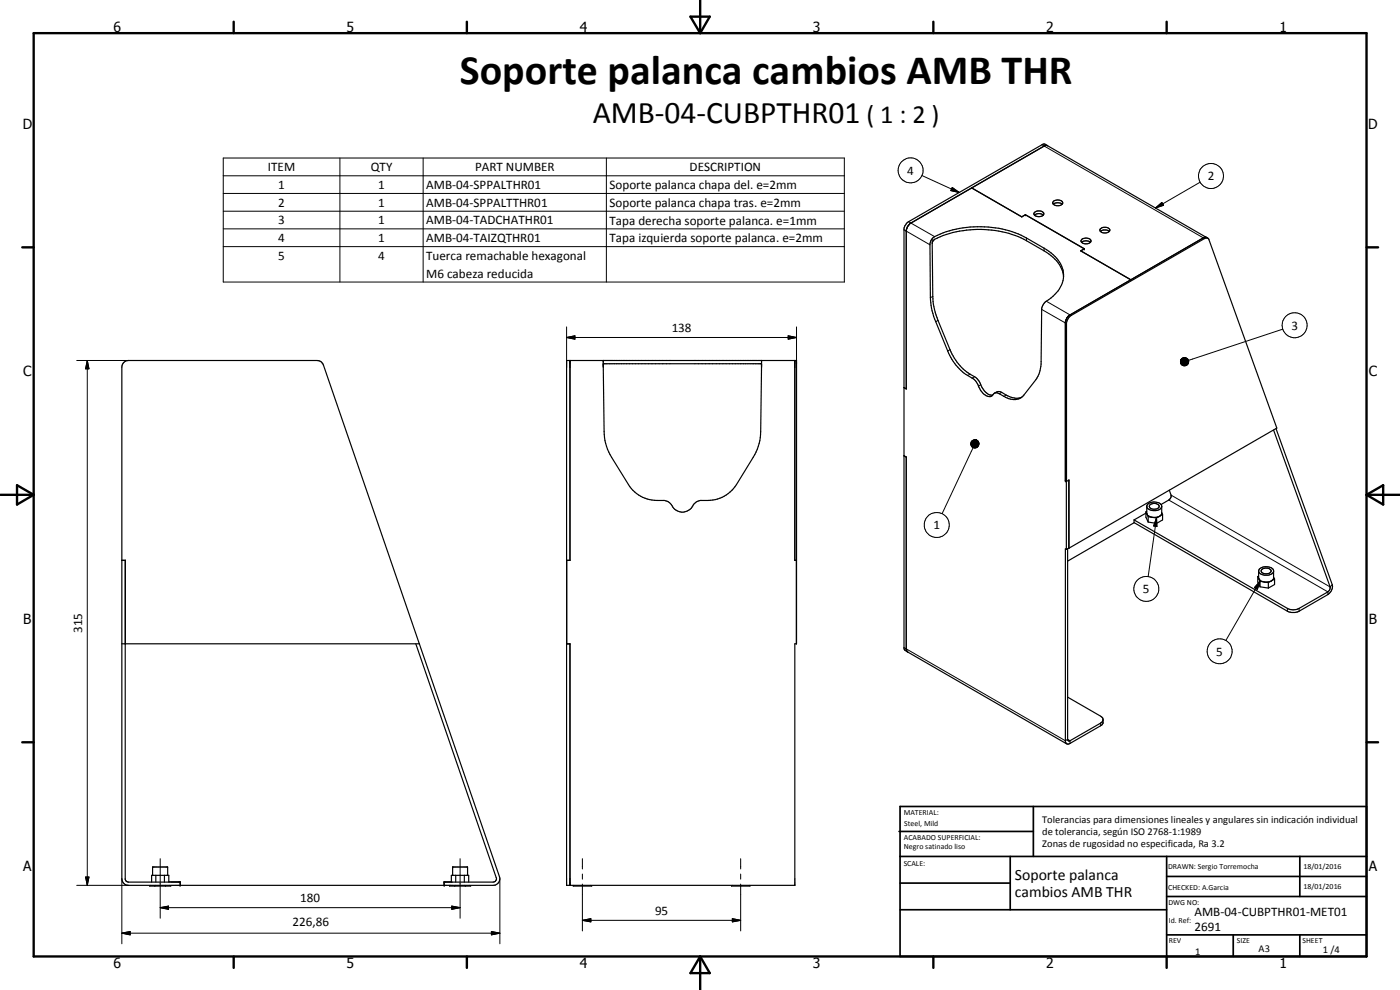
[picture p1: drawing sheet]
<svg xmlns="http://www.w3.org/2000/svg" width="420mm" height="297mm" viewBox="0 0 420 297" stroke-linecap="round" stroke-linejoin="round" font-family="sans-serif">
<g fill="none" stroke="#000" stroke-width=".35">
<path d="M313.4 43.8l-40.3 23.3-.6 .7-.5 1.3v47.6l-.7-.4M313.4 43.8l-21.8 12.6 15.1 8.7M314.4 43.7l-.9-.5-.6 .1-40.2 23.2a3.6 3.6 0 0 0-1.4 2.2v47.5l.7 .5M314.4 43.7l-.4-.1-.6 .2M314.4 43.7l47.8 27.6M279.9 71.4a28 28 0 0 1 16.7-3.3 27.1 27.1 0 0 1 11.4 3.3l5.3 3.1a10.3 10.3 0 0 1 5.9 7.8 9.4 9.4 0 0 1-5.4 8.2l-.7 .8-.5 1.2-.1 16a9.3 9.3 0 0 1-1.6 5.4l-3.6 4.6a4.3 4.3 0 0 1-6 .4l-1.4-.7a1.43 1.43 0 0 0-2.2 .6 2.56 2.56 0 0 1-3.2-1.4l-.5-.8a6.3 6.3 0 0 0-2.3-3.1 15.3 15.3 0 0 1-7.3-8.2l-3.6-8.8a18.8 18.8 0 0 1-1.6-7.2l-.1-16.1 .3-1zM306.7 65.1l1-.7 17.7 10.3-1.1 .6M306.7 65.1l1.1-.7 17.6 10.2-1.1 .7M310.5 64.6a2.07 2.07 0 0 1 2.6 0M310.5 63.7a1.97 1.97 0 0 1 2.8 .3 1.55 1.55 0 0 1-1.5 1.1 1.55 1.55 0 0 1-1.5-1.1zM316.1 61.3a2.26 2.26 0 0 1 2.7 0M316.2 60.4a2.05 2.05 0 0 1 2.7 .3 1.53 1.53 0 0 1-2.3 .9l-.6-.6z"/>
<path d="M324.6 72.7a2.22 2.22 0 0 1 2.6 0M324.7 71.8a1.82 1.82 0 0 1 2.7 .5 1.83 1.83 0 0 1-3 .2zM330.2 68.7a1.69 1.69 0 0 1 2.9 .5 1.92 1.92 0 0 1-3 0zM330.3 69.5l.9-.5h.8l.9 .5M361.1 71.4l-40.2 23.2-.7 .8-.5 1.2v47.7l.3 .1M361.1 71.4l-21.7 12.5-15.1-8.6M362.2 71.3l-.4-.1-.7 .2M362.2 71.3l.3 .2M319.2 83.1a9.9 9.9 0 0 0-5.9-7.8l-5.3-3.1a31.5 31.5 0 0 0-27.5-.4l-.5 .5-.2 .7 .1 15.9a20.5 20.5 0 0 0 1.6 7.2l3.6 8.8a16.2 16.2 0 0 0 8 8.6l.9 1.2a5 5 0 0 0 3.6 3.9l.3-.1M170 108.2h69v85h-.5v72.4h-68.5zM171.1 108.2v59.9h-1.1M181 108.2l.3 21.3a14.8 14.8 0 0 0 2.2 7.7l5.1 8.2a10 10 0 0 0 8.5 4.8 4.5 4.5 0 0 1 3.8 .6l.3 .3a3.8 3.8 0 0 0 6.2 1.4l1.3-1.7a4.2 4.2 0 0 1 3.8-.6 10.2 10.2 0 0 0 8.5-4.8l5-8.2a15 15 0 0 0 2.3-7.7l.2-21.3"/>
<path d="M181.1 109.1l47.4 .1M181.1 109.2h-.1M181.1 109.1v.1M238.5 108.2v59.9h.5M271.3 116.3v78.2l.1 .4 1 .7M271.3 116.3h.1M298.4 118l1-.5h.7a11.4 11.4 0 0 0 5.3 2l1.2-.3M271.3 136.7l.7 .4M271.3 136.8l.7 .4M272 137.1v57.8l.4 .7M382.2 129l17 47.1-.1 .8-.6 .7-8.9 5.1a3.8 3.8 0 0 1-3.2-.2l-46.1-26.5M382.9 128.6l16.9 46.8a2.92 2.92 0 0 1-1.3 3l-9.2 5.2h-2.4l-46.6-26.8"/>
<path d="M319.7 144.2l.4 .2M320 144.4v20.4M320 144.4h.1M320.1 144.4l.7-.4v20.5M320.1 144.4l.1-47.9a2.94 2.94 0 0 1 1.3-1.8l40-23.1 1-.1 .3 .4 20.4 56.5-62.4 36.1M320.7 144.1v20.4l-.7 .3M340.3 156v.8M340.3 156.8l-19.9 11.6M343.9 154l-3.6 2M343.9 153.6l.7 1.4M343.9 153.6v1.6l.7 1.4M344.2 151.9l.1 2.6 1.6 .7"/>
<path d="M344.2 153.4l-.3 .2M344.6 155l1.3 .2M344.6 155v1.6M344.6 156.6l2.5 .5M345.2 151.4a1.56 1.56 0 0 1 2.6 .7 1.73 1.73 0 0 1-2.9-.2zM345.9 155.2l1.2 .2M347.1 155.4v1.7M348 154.9l-.8 .3h-1.3M348 154.9l-.9 .5M348.6 152.1a2.77 2.77 0 0 1-4.4 .2 1.59 1.59 0 0 1 2-1.7 2.1 2.1 0 0 1 2.4 1.2v2.4l-.6 .7M348.6 153.8l.3 .5M348.9 154.3l-.9 .6"/>
<path d="M348.9 154.3v1.7l-1.8 1.1M350.9 147.1l.5 1.4a1.41 1.41 0 0 1-.6 1.5l-2.4 1.4M36.6 168.1h1v95.8l.3 .5 .7 .3h15.4v.9h-15.4a2 2 0 0 1-2-1.9v-153.5a2 2 0 0 1 2-2h56.6l1.4 .5 .5 .8 28.7 83.7M170.1 168.1v25.1M239 168.1v25.1M320 164.8l-.3-.1v57.8a.84 .84 0 0 0 .6 .7 .84 .84 0 0 0 .8-.1l9.6-5.6 .3-.6v-1.1l-.1-.4-.6-.5-9.9-5.7M320.4 164.6l.1 57.6h.6l9.2-5.2 .7-1M320.7 164.4l.1 .1M377.5 173l.7 1.4M377.5 173v1.6l.7 1.5M377.7 171.3l.1 2.4 .7 .7 .9 .2M377.7 172.8l-.2 .2"/>
<path d="M378.2 174.4l1.2 .2M378.2 174.4v1.7M378.2 176.1l2.4 .3M378.7 170.9a1.68 1.68 0 0 1 2.8 .5 1.71 1.71 0 0 1-3-.2zM379.4 174.6l1.2 .2M380.6 174.8v1.6M381.6 174.3l-.9 .3h-1.3M381.6 174.3l-1 .5M382.2 171.6l-.1 .1a2.88 2.88 0 0 1-3.6 .6 1.01 1.01 0 0 1-.8-1 1.01 1.01 0 0 1 .9-1 2.93 2.93 0 0 1 3.6 .8v2.5l-.6 .7M382.2 173.2l.3 .5M382.5 173.7l-.9 .6M382.5 173.7v1.7l-1.9 1"/>
<path d="M36.6 193.2h89.2M124.8 193.2l24.1 70.1a1.05 1.05 0 0 1-.9 1.4h-14.7v.9M125.8 193.2l24.1 69.8a1.98 1.98 0 0 1-1.9 2.6h-93.9v-1h-3.4M170 193.2h1.1v72.4M272.4 195.6l47.7 27.6M45.1 265.6l-.2 .3h6.4l-.3-.3M45.5 264.7v-2.1h5.2v2.1M45.8 262.6v-2.5h4.5v2.5M46.6 265.6l-.1 .3M46.8 262.6v2.1M49.3 262.6v2.1M49.6 265.6v.3"/>
<path d="M135.1 265.6l-.2 .3h6.4l-.3-.3M135.5 264.7v-2.1h5.2v2.1M135.5 264.6h-2.2v1M135.8 262.6v-2.5h4.5v2.5M136.6 265.6l-.1 .3M136.8 262.6v2.1M139.3 262.6v2.1M139.5 265.6l.1 .3M172.2 265.6l-.2 .3h5.6l-.2-.3M174.8 265.6v.3M219.7 265.6l-.2 .3h5.6l-.2-.3M222.3 265.6v.3"/>
</g>
<g fill="none" stroke="#000" stroke-width=".3">
<path d="M67 47.4h186.4v37.2h-186.4zM67 52.7h186.4M67 58h186.4M102 47.4v37.2M127 47.4v37.2M182 47.4v37.2M276.7 52.7l11.2 5M285.8 56.3l2.1 1.4-2.5-.5zM312.7 43.4l48.8 28.2M360.2 54.7l-13.4 7.7M67 63.4h186.4M67 68.7h186.4"/>
<path d="M67 74h186.4M271.3 69l7.8 4.4M272.7 66.5l7.8 4.5M279.8 71.6v1.4M308 71.4v.8M313.3 74.5v.8M346.8 62.4l1.9-1.7 .5 .9zM170 98.1v12.1M239 98.1v12.1M279.9 88.9l-.7 .4M281.5 96.1l-.7 .4M312.6 92.8l7.5 4.3"/>
<path d="M314 90.4l7.5 4.3M385 98.8l-28.3 9.3M23 108.2h15.6M26.2 108.2l.5 2.5h-1zM26.2 108.2v157.4M170 101.3l2.5-.5v1zM170 101.3h69M236.5 100.8l2.5 .5-2.5 .5zM285.1 104.9l-.7 .4M291.1 112.3l-.7 .3M292.5 113l-.8 .5M294.3 115.4l-.6 .5"/>
<path d="M300.6 117.7l-.7 .5M302 118.5l-.7 .4M354.3 108.4v.5zM354.3 108.6v.3zM354.3 108.9l.3 .5zM354.3 108.9l.5 .7zM354.3 108.9l.7 .8zM354.3 108.9l1 .9zM354.3 108.9l1.2 .9zM354.3 108.9l1.5 .8-.3 .1zM354.3 108.9l1.8 .7-.3 .1zM354.3 108.9l2 .6-.2 .1z"/>
<path d="M354.3 108.9l2.2 .4-.2 .2zM354.3 108.9l2.3 .2-.1 .2zM354.3 108.9l2.4-.1-.1 .3zM354.3 108.9l2.5-.4-.1 .3zM354.3 108.9l2.4-.7 .1 .3zM354.3 108.9l2.3-.9 .1 .2zM354.3 108.9l2.2-1.1 .1 .2zM354.3 108.9l2-1.3 .2 .2zM354.3 108.9l1.8-1.5 .2 .2zM354.3 108.1v.8zM354.3 108.9h2.4M354.4 107.9l-.1 1z"/>
<path d="M354.6 107.7l.2-.2-.5 1.4zM354.6 107.7l-.3 1.2 .1-1zM354.8 107.5l.2-.1-.7 1.5zM355 107.4l.3-.1-1 1.6zM355.3 107.3h.2l-1.2 1.6zM355.5 107.3h.3l-1.5 1.6zM355.8 107.3l.3 .1-1.8 1.5zM291.3 133.1l1.8-1-1.8 1.3zM291.3 133.4l1.8-1.3-1.7 1.5zM291.4 132.8l1.7-.7-1.8 1zM291.4 133.6l1.7-1.5-1.6 1.8zM291.5 132.6l1.6-.5-1.7 .7z"/>
<path d="M291.6 132.4l1.5-.3zM291.6 132.4l1.5-.3-1.6 .5zM291.8 132.2l1.3-.1zM292 132.1h1.1zM292 134.3l-9.3 19.8M292.3 132l.8 .1zM292.6 132l.5 .1zM293.1 132.1v2.3M293.1 132.1l-1.4 2-.2-.2zM293.1 132.1l-1.2 2.2-.2-.2zM293.1 132.1l-.9 2.3-.3-.1zM293.1 132.1l-.7 2.4-.2-.1z"/>
<path d="M293.1 132.1l-.4 2.4h-.3zM293.1 132.1l-.2 2.3-.2 .1zM293.1 132.1l.1 2.2-.3 .1zM293.1 132.1l.3 2-.2 .2zM293.1 132.1l.5 1.8-.2 .2zM293.1 132.1l.6 1.5-.1 .3zM293.1 132.1l.7 1.3-.1 .2zM293.1 132.1l.7 1v.3zM293.1 132.1l.7 1zM293.1 132.1l.7 .8zM293.1 132.1l.6 .5zM293.1 132.1l.4 .3z"/>
<path d="M293.1 132.1l.2 .1zM293.3 132.1v2.2M347.1 155.4l.1 2.6-1-.2zM347.1 155.4l-2.5 17.6M350.8 150l47.7 27.6v.8M351.4 148.5l47.8 27.6 .6-.7M378.2 174.4l-.9 2.4-.8-.5zM378.2 174.4l-10.3 17.8M271.3 194.3l48.4 27.9 .7-.4 .7 .4v.9M386.4 182.5v.9M389.9 182.5v.9M330.3 217v.8"/>
<path d="M48.1 257.6v17.9M138.1 257.6v17.9M174.8 257.6v3.1M222.3 257.6v3.1M23 265.6h15.6M25.7 263.1h1l-.5 2.5zM36.6 280l2.5-.5v1zM36.6 280h113.4M36.6 263.7v19.5M48.1 272.3l2.5-.4v.9zM48.1 272.3h90M135.6 271.9l2.5 .4-2.5 .5z"/>
<path d="M147.5 279.5l2.5 .5-2.5 .5zM150 263.7v19.5M174.8 276.1l2.5-.5v1zM174.8 262.3v1.5M174.8 265.3v14M174.8 276.1h47.5M219.8 275.6l2.5 .5-2.5 .5zM222.3 262.3v1.5M222.3 265.3v14"/>
<circle cx="273.3" cy="51.1" r="3.8"/>
<circle cx="363.4" cy="52.8" r="3.8"/>
<circle cx="388.5" cy="97.6" r="3.7"/>
<circle cx="281.1" cy="157.5" r="3.8"/>
<circle cx="344" cy="176.7" r="3.8"/>
<circle cx="366" cy="195.4" r="3.8"/>
</g>
<g fill="#000">
<circle cx="307.8" cy="64.4" r=".18"/>
<circle cx="325.4" cy="74.7" r=".18"/>
<circle cx="181" cy="108.2" r=".18"/>
<circle cx="228.5" cy="108.2" r=".18"/>
<circle cx="319.7" cy="144.3" r=".18"/>
<circle cx="54" cy="265.6" r=".18"/>
<circle cx="54" cy="264.7" r=".18"/>
<circle cx="133.3" cy="265.6" r=".18"/>
<circle cx="133.3" cy="264.7" r=".18"/>
<circle cx="135.8" cy="260.1" r=".18"/>
</g>
<g fill="none" stroke="#000" stroke-width=".71">
<path d="M10.1 9.9h400v277.1h-400zM70.1 6.5v3.4M140.1 6.5v3.4M207.2 5h5.8l-2.9 4.9zM210.1 0v9.9M280.1 6.5v3.4M350.1 6.5v3.4M6.7 74.2h3.4M410.1 74.2h3.5M.1 148.5h10M5.1 145.6l5 2.9-5 2.9zM410.1 148.5h10"/>
<path d="M410.1 148.5l5-2.9v5.8zM6.7 222.7h3.4M410.1 222.7h3.5M70.1 287v3.4M140.1 287v3.4M210.1 287v10M210.1 287l2.9 5h-5.8zM280.1 287v3.4M350.1 287v3.4"/>
</g>
<g fill="none" stroke="#000" stroke-width=".51">
<path d="M269.8 249.5h40.3M270.1 242h140v45h-140zM270.1 257h140M303.2 257v16M310.1 242v15M350.1 257v30M390.1 257v12M270.1 265h33.1M270.1 273h80M350.1 269h60M350.1 263h60M350.1 280.5h60"/>
<path d="M370.1 280.5v6.5M390.1 280.5v6.5"/>
</g>
<g fill="#000">
<path d="M285.8 56.3l2.1 1.4-2.5-.5zM346.8 62.4l1.9-1.7 .5 .9zM26.2 108.2l.5 2.5h-1zM170 101.3l2.5-.5v1zM236.5 100.8l2.5 .5-2.5 .5zM354.3 108.9l.3 .5zM354.3 108.9l.5 .7zM354.3 108.9l.7 .8zM354.3 108.9l1 .9zM354.3 108.9l1.2 .9zM354.3 108.9l1.5 .8-.3 .1zM354.3 108.9l1.8 .7-.3 .1z"/>
<path d="M354.3 108.9l2 .6-.2 .1zM354.3 108.9l2.2 .4-.2 .2zM354.3 108.9l2.4-.7 .1 .3zM354.3 108.9l2.3-.9 .1 .2zM354.3 108.9l2.2-1.1 .1 .2zM354.3 108.9l2-1.3 .2 .2zM354.3 108.9l1.8-1.5 .2 .2zM355.8 107.3l.3 .1-1.8 1.5zM355.5 107.3h.3l-1.5 1.6zM355.3 107.3h.2l-1.2 1.6zM355 107.4l.3-.1-1 1.6zM354.8 107.5l.2-.1-.7 1.5z"/>
<path d="M354.6 107.7l.2-.2-.5 1.4zM354.6 107.7l-.3 1.2 .1-1zM354.4 107.9l-.1 1zM354.3 108.1v.8zM354.3 108.4v.5zM354.3 108.6v.3zM292.6 132l.5 .1zM292.3 132l.8 .1zM292 132.1h1.1zM291.8 132.2l1.3-.1zM291.6 132.4l1.5-.3zM291.6 132.4l1.5-.3-1.6 .5z"/>
<path d="M291.5 132.6l1.6-.5-1.7 .7zM291.4 132.8l1.7-.7-1.8 1zM291.3 133.1l1.8-1-1.8 1.3zM291.3 133.4l1.8-1.3-1.7 1.5zM291.4 133.6l1.7-1.5-1.6 1.8zM293.1 132.1l-1.4 2-.2-.2zM293.1 132.1l-1.2 2.2-.2-.2zM293.1 132.1l-.9 2.3-.3-.1zM293.1 132.1l-.7 2.4-.2-.1zM293.1 132.1l-.4 2.4h-.3zM293.1 132.1l.5 1.8-.2 .2zM293.1 132.1l.6 1.5-.1 .3z"/>
<path d="M293.1 132.1l.7 1.3-.1 .2zM293.1 132.1l.7 1v.3zM293.1 132.1l.7 1zM293.1 132.1l.7 .8zM293.1 132.1l.6 .5zM293.1 132.1l.4 .3zM293.1 132.1l.2 .1zM347.1 155.4l.1 2.6-1-.2zM378.2 174.4l-.9 2.4-.8-.5zM25.7 263.1h1l-.5 2.5zM36.6 280l2.5-.5v1zM48.1 272.3l2.5-.4v.9z"/>
<path d="M135.6 271.9l2.5 .4-2.5 .5zM174.8 276.1l2.5-.5v1zM219.8 275.6l2.5 .5-2.5 .5zM147.5 279.5l2.5 .5-2.5 .5z"/>
</g>
<path d="M354.3 109.1h2.3" fill="none" stroke="#000" stroke-width=".34"/>
<path d="M354.3 108.7h2.5" fill="none" stroke="#000" stroke-width=".38"/>
<path d="M292.9 132.1v2.4" fill="none" stroke="#000" stroke-width=".42"/>
<text font-size="12.6" x="138" y="25.2">Soporte palanca cambios AMB THR</text>
<text font-size="9.4" x="177.9" y="37">AMB-04-CUBPTHR01</text>
<text font-size="7.9" x="260" y="37">( 1 : 2 )</text>
<g font-size="4.7">
<text x="304.6" y="263.9">Soporte palanca</text>
<text x="304.6" y="269.3">cambios AMB THR</text>
</g>
<g font-size="4.2">
<text x="34" y="9.6">6</text>
<text x="104" y="9.6">5</text>
<text x="174" y="9.6">4</text>
<text x="244" y="9.6">3</text>
<text x="314" y="9.6">2</text>
<text x="384" y="9.6">1</text>
<text x="6.8" y="38.7">D</text>
<text x="410.6" y="38.7">D</text>
<text x="7" y="112.9">C</text>
<text x="410.8" y="112.9">C</text>
<text x="7" y="187.1">B</text>
<text x="410.8" y="187.1">B</text>
<text x="7" y="261.4">A</text>
<text x="410.8" y="261.4">A</text>
<text x="34" y="290.4">6</text>
<text x="104" y="290.4">5</text>
<text x="174" y="290.4">4</text>
<text x="244" y="290.4">3</text>
<text x="314" y="290.4">2</text>
<text x="384" y="290.4">1</text>
</g>
<g font-size="3.9">
<text x="80.4" y="51.4">ITEM</text>
<text x="111.3" y="51.4">QTY</text>
<text x="142.6" y="51.4">PART NUMBER</text>
<text x="207" y="51.4">DESCRIPTION</text>
<text x="272.3" y="52.4">4</text>
<text x="83.5" y="56.7">1</text>
<text x="113.5" y="56.7">1</text>
<text x="127.9" y="56.7">AMB-04-SPPALTHR01</text>
<text x="182.9" y="56.7">Soporte palanca chapa del. e=2mm</text>
<text x="362.4" y="54.1">2</text>
<text x="83.5" y="62">2</text>
<text x="113.5" y="62">1</text>
<text x="127.9" y="62">AMB-04-SPPALTTHR01</text>
<text x="182.9" y="62.1">Soporte palanca chapa tras. e=2mm</text>
<text x="83.5" y="67.3">3</text>
<text x="113.5" y="67.3">1</text>
<text x="127.9" y="67.3">AMB-04-TADCHATHR01</text>
<text x="182.9" y="67.4">Tapa derecha soporte palanca. e=1mm</text>
<text x="83.5" y="72.6">4</text>
<text x="83.5" y="77.9">5</text>
<text x="113.5" y="72.6">1</text>
<text x="113.5" y="77.9">4</text>
<text x="127.9" y="72.6">AMB-04-TAIZQTHR01</text>
<text x="182.9" y="72.7">Tapa izquierda soporte palanca. e=2mm</text>
<text x="127.9" y="78">Tuerca remachable hexagonal</text>
<text x="127.9" y="83.4">M6 cabeza reducida</text>
<text x="201.6" y="99.7">138</text>
<text x="387.6" y="98.9">3</text>
<text x="280.2" y="158.8">1</text>
<text x="343" y="178">5</text>
<text x="24.7" y="189.9" transform="rotate(-90 24.7 189.9)">315</text>
<text x="365" y="196.7">5</text>
<text x="90.1" y="270.8">180</text>
<text x="196.6" y="274.6">95</text>
<text x="358.5" y="275">AMB-04-CUBPTHR01-MET01</text>
<text x="87.8" y="277.9">226,86</text>
<text x="358.5" y="279.4">2691</text>
</g>
<g font-size="3.1">
<text x="312.7" y="246.8">Tolerancias para dimensiones lineales y angulares sin indicación individual</text>
<text x="312.7" y="250.4">de tolerancia, según ISO 2768-1:1989</text>
<text x="312.7" y="254">Zonas de rugosidad no especificada, Ra 3.2</text>
<text x="358.7" y="286.5">1</text>
<text x="377.7" y="285.6">A3</text>
<text x="397" y="285.9">1 /4</text>
</g>
<g font-size="2.4">
<text x="271.2" y="244.4">MATERIAL:</text>
<text x="271.3" y="252">ACABADO SUPERFICIAL:</text>
<text x="271.4" y="247.9">Steel, Mild</text>
<text x="271.3" y="254.6">Negro satinado liso</text>
<text x="271.2" y="259.7">SCALE:</text>
<text x="350.6" y="260.8">DRAWN: Sergio Torremocha</text>
<text x="391.2" y="260.6">18/01/2016</text>
<text x="350.6" y="267">CHECKED: A.Garcia</text>
<text x="391.2" y="266.7">18/01/2016</text>
<text x="350.6" y="271.4">DWG NO:</text>
<text x="350.8" y="276.9">Id. Ref:</text>
<text x="350.8" y="282.8">REV</text>
<text x="371.2" y="282.9">SIZE</text>
<text x="390.9" y="282.9">SHEET</text>
</g>
</svg>
